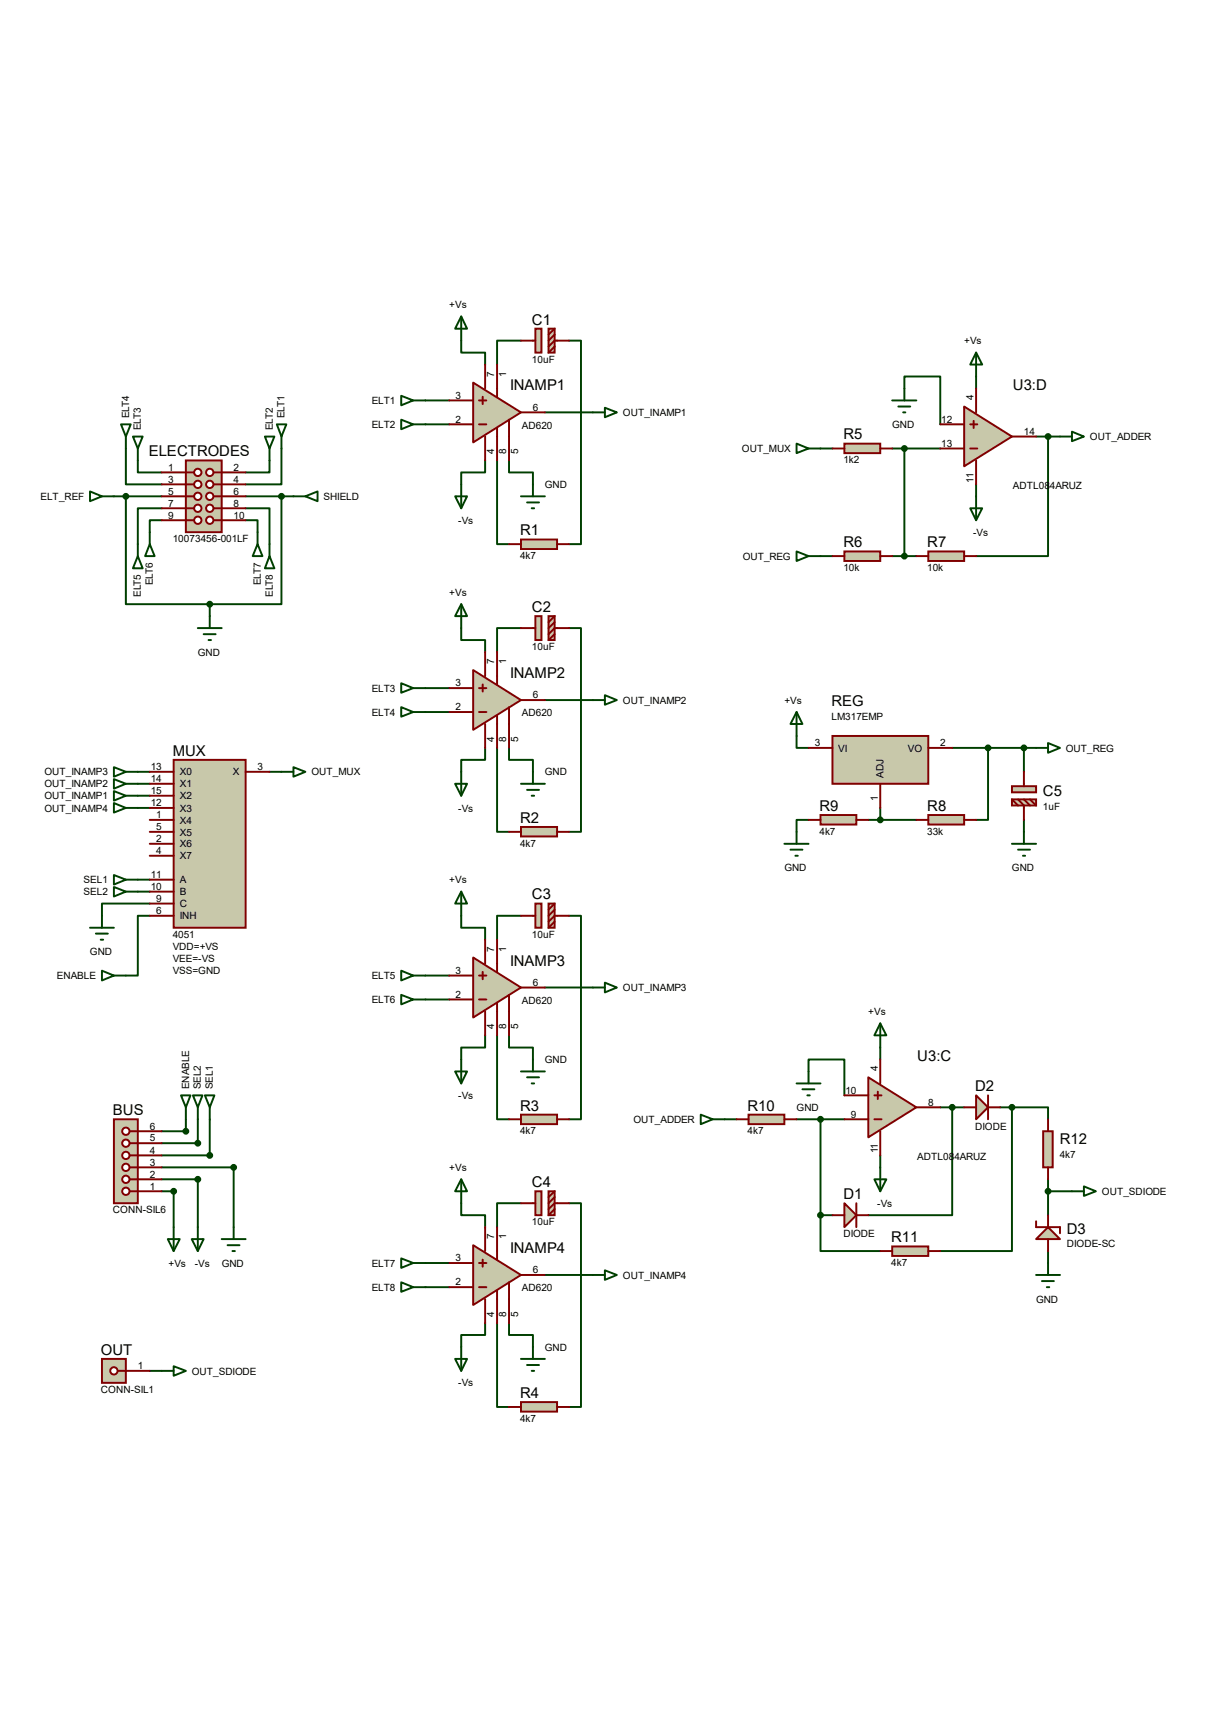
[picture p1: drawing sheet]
<svg xmlns="http://www.w3.org/2000/svg" width="210mm" height="297mm" viewBox="0 0 210 297" stroke-linecap="round" stroke-linejoin="round" font-family="sans-serif">
<g fill="none" stroke="#004000" stroke-width=".34">
<path d="M80.1 59.1v2.1h4.1v2M90.4 59.1h-4.1v4.1M98.8 59.1h2v35.3h-2M21.8 77.8v6.2h6.3M23.9 79.9v2.1h4.2M46.8 79.9v2.1h-4.2M48.9 77.8v6.2h-6.3M73.8 69.5h4.2M73.8 73.6h4.2M84.2 79.9v2.1h-4.1v2M86.3 79.9v14.5h2M88.3 79.9v2.1h4.2v2"/>
<path d="M94.6 71.5h8.3M142.4 77.8h2.1M154.9 77.8h8.3M157 67.4v-2.1h6.2v8.3M157 77.8v18.7M169.4 65.3v2.1M179.8 75.7h4.2M181.9 75.7v20.8h-12.5M19.8 86.1h8.3M21.8 86.1v18.7h14.6M28.1 90.3h-2.1v2M28.1 88.2h-4.2v6.2"/>
<path d="M42.6 90.3h2.1v2M42.6 88.2h4.2v6.2M42.6 86.1h8.3M48.9 86.1v18.7h-12.5M142.4 96.5h2.1M154.9 96.5h4.1M169.4 84v2.1M36.4 104.8v2.1M73.8 119.4h4.2M80.1 109v2h4.1v2.1M90.4 109h-4.1v4.1M98.8 109h2v35.3h-2"/>
<path d="M23.9 133.9h2.1M23.9 136h2.1M23.9 138h2.1M46.8 133.9h2.1M73.8 123.5h4.2M84.2 129.8v2h-4.1v2.1M86.3 129.8v14.5h2M88.3 129.8v2h4.2v2.1M94.6 121.5h8.3M138.3 127.7v2.1h2M165.3 129.8h14.5M171.5 129.8v12.4h-2.1"/>
<path d="M177.7 129.8v4.1M23.9 140.2h2.1M23.9 152.6h2.1M23.9 154.7h2.1M26 156.8h-8.3v2.1M26 158.9h-2.1v10.3h-2.1M80.1 158.9v2.1h4.1v2M90.4 158.9h-4.1v4.1M98.8 158.9h2v35.3h-2M140.3 142.2h-2v2.1M150.7 142.2h8.3M152.8 140.2v2"/>
<path d="M177.7 142.2v2.1M73.8 169.2h4.2M73.8 173.4h4.2M84.2 179.6v2.1h-4.1v2.1M86.3 179.6v14.6h2M88.3 179.6v2.1h4.2v2.1M94.6 171.3h8.3M32.3 194.2v2.1h-4.2M34.3 194.2v4.1h-6.2M36.4 194.2v6.2h-8.3M125.8 194.2h2M138.3 194.2h8.3"/>
<path d="M140.3 185.9v-2.1h6.3v6.2M142.4 194.2v16.6M152.8 181.7v2.1M163.2 192.1h4.1M165.3 192.1v18.7h-14.6M173.6 192.1h2M175.6 192.1v24.9h-12.4M175.6 192.1h6.3v2.1M28.1 206.7h2v6.2M28.1 204.6h6.2v8.3M28.1 202.5h12.5v10.4M73.8 219.1h4.2"/>
<path d="M80.1 208.7v2.1h4.1v2.1M90.4 208.7h-4.1v4.2M98.8 208.7h2v35.4h-2M142.4 210.8v6.2h10.4M142.4 210.8h2.1M152.8 200.4v2.1M181.9 204.6v6.2M181.9 217v2.1M181.9 206.7h4.2M26 237.8h2.1M73.8 223.3h4.2M84.2 229.5v2.1h-4.1v2.1"/>
<path d="M86.3 229.5v14.6h2M88.3 229.5v2.1h4.2v2.1M94.6 221.2h8.3"/>
</g>
<path d="M82.1 66.4l8.3 5.1-8.3 5.3z" fill="#c8c8aa" stroke="#800000" stroke-width=".34"/>
<path d="M78 73.6h4.1M78 69.5h4.1M83.1 73.6h1.3M83.1 69.5h1.3M83.8 68.8v1.3M84.2 63.2v4.2M84.2 75.7v4.2M86.3 63.2v5.6M86.3 74.3v5.6M88.3 72.8v7.1M90.4 71.5h4.2" fill="none" stroke="#800000" stroke-width=".34"/>
<path d="M80.1 54.9l1 2.1h-2.1zM80.1 54.9v4.2M79 86.1h2.1l-1 2.1zM80.1 84v4.2M90.4 86.1h4.2M91.5 87.2h2.1M92.3 88.2h.4M92.5 84v2.1" fill="none" stroke="#004000" stroke-width=".34"/>
<path d="M90.4 93.6h6.3v1.6h-6.3z" fill="#c8c8aa" stroke="#800000" stroke-width=".34"/>
<path d="M88.3 94.4h2.1M96.7 94.4h2.1" fill="none" stroke="#800000" stroke-width=".34"/>
<path d="M69.6 68.7l2.1 .8-2.1 .8zM69.6 72.8l2.1 .8-2.1 .9zM71.7 69.5h2.1M71.7 73.6h2.1M102.9 71.5h2.1M105 70.7l2.1 .8-2.1 .9z" fill="none" stroke="#004000" stroke-width=".34"/>
<g fill="#c8c8aa" stroke="#800000" stroke-width=".34">
<path d="M92.9 57h1.1v4.2h-1.1z"/>
<path d="M95.2 57h1.1v4.2h-1.1z"/>
</g>
<path d="M90.4 59.1h2.5M96.3 57l-1.1 1M96.3 58l-1.1 1.1M98.8 59.1h-2.5l-1.1 1M96.3 60.1l-1.1 1.1" fill="none" stroke="#800000" stroke-width=".34"/>
<path d="M32.3 79.9h6.2v12.4h-6.2z" fill="#c8c8aa" stroke="#800000" stroke-width=".34"/>
<path d="M32.3 82h1.4" fill="none" stroke="#800000" stroke-width=".34"/>
<circle cx="34.3" cy="82" r=".64" fill="#fff" stroke="#800000" stroke-width=".34"/>
<path d="M32.3 84h1.4" fill="none" stroke="#800000" stroke-width=".34"/>
<circle cx="34.3" cy="84" r=".64" fill="#fff" stroke="#800000" stroke-width=".34"/>
<path d="M32.3 86.1h1.4" fill="none" stroke="#800000" stroke-width=".34"/>
<circle cx="34.3" cy="86.1" r=".64" fill="#fff" stroke="#800000" stroke-width=".34"/>
<path d="M32.3 88.2h1.4" fill="none" stroke="#800000" stroke-width=".34"/>
<circle cx="34.3" cy="88.2" r=".64" fill="#fff" stroke="#800000" stroke-width=".34"/>
<path d="M37 82h1.5" fill="none" stroke="#800000" stroke-width=".34"/>
<circle cx="36.4" cy="82" r=".64" fill="#fff" stroke="#800000" stroke-width=".34"/>
<path d="M37 84h1.5" fill="none" stroke="#800000" stroke-width=".34"/>
<circle cx="36.4" cy="84" r=".64" fill="#fff" stroke="#800000" stroke-width=".34"/>
<path d="M37 86.1h1.5" fill="none" stroke="#800000" stroke-width=".34"/>
<circle cx="36.4" cy="86.1" r=".64" fill="#fff" stroke="#800000" stroke-width=".34"/>
<path d="M37 88.2h1.5" fill="none" stroke="#800000" stroke-width=".34"/>
<circle cx="36.4" cy="88.2" r=".64" fill="#fff" stroke="#800000" stroke-width=".34"/>
<path d="M32.3 90.3h1.4" fill="none" stroke="#800000" stroke-width=".34"/>
<circle cx="34.3" cy="90.3" r=".64" fill="#fff" stroke="#800000" stroke-width=".34"/>
<path d="M37 90.3h1.5" fill="none" stroke="#800000" stroke-width=".34"/>
<circle cx="36.4" cy="90.3" r=".64" fill="#fff" stroke="#800000" stroke-width=".34"/>
<path d="M28.1 82h4.2M28.1 84h4.2M28.1 86.1h4.2M28.1 88.2h4.2M28.1 90.3h4.2M38.5 82h4.1M38.5 84h4.1M38.5 86.1h4.1M38.5 88.2h4.1M38.5 90.3h4.1" fill="none" stroke="#800000" stroke-width=".34"/>
<g fill="none" stroke="#004000" stroke-width=".34">
<path d="M21 73.6h1.7l-.9 2.1zM21.8 75.7v2.1M23.1 75.7h1.7l-.9 2.1zM23.9 77.8v2.1M46 75.7h1.6l-.8 2.1zM46.8 77.8v2.1M48 73.6h1.7l-.8 2.1zM48.9 75.7v2.1M15.6 85.3l2.1 .8-2.1 .9zM17.7 86.1h2.1M23.9 96.5l.9 2.1h-1.7zM23.9 94.4v2.1"/>
<path d="M26 94.4l.8 2.1h-1.6zM26 92.3v2.1M44.7 94.4l.9 2.1h-1.7zM44.7 92.3v2.1M46.8 96.5l.8 2.1h-1.6zM46.8 94.4v2.1M50.9 86.1h2.1M53 86.1l2.1-.8v1.7z"/>
</g>
<path d="M82.1 116.2l8.3 5.3-8.3 5.1z" fill="#c8c8aa" stroke="#800000" stroke-width=".34"/>
<path d="M78 119.4h4.1M83.1 119.4h1.3M83.8 118.7v1.3M84.2 113.1v4.2M86.3 113.1v5.6M78 123.5h4.1M83.1 123.5h1.3M84.2 125.6v4.2M86.3 124.2v5.6M88.3 122.7v7.1M90.4 121.5h4.2" fill="none" stroke="#800000" stroke-width=".34"/>
<path d="M80.1 104.8l1 2.1h-2.1zM80.1 104.8v4.2M79 136h2.1l-1 2zM80.1 133.9v4.1M90.4 136h4.2M91.5 137h2.1M92.3 138h.4M92.5 133.9v2.1" fill="none" stroke="#004000" stroke-width=".34"/>
<path d="M90.4 143.5h6.3v1.6h-6.3z" fill="#c8c8aa" stroke="#800000" stroke-width=".34"/>
<path d="M88.3 144.3h2.1M96.7 144.3h2.1" fill="none" stroke="#800000" stroke-width=".34"/>
<path d="M69.6 118.5l2.1 .9-2.1 .8zM71.7 119.4h2.1M69.6 122.7l2.1 .8-2.1 .8zM71.7 123.5h2.1M102.9 121.5h2.1M105 120.6l2.1 .9-2.1 .8z" fill="none" stroke="#004000" stroke-width=".34"/>
<g fill="#c8c8aa" stroke="#800000" stroke-width=".34">
<path d="M92.9 106.9h1.1v4.1h-1.1z"/>
<path d="M95.2 106.9h1.1v4.1h-1.1z"/>
</g>
<path d="M90.4 109h2.5M96.3 106.9l-1.1 1M96.3 107.9l-1.1 1.1M96.3 110l-1.1 1M98.8 109h-2.5l-1.1 1" fill="none" stroke="#800000" stroke-width=".34"/>
<path d="M82.1 166.1l8.3 5.2-8.3 5.2z" fill="#c8c8aa" stroke="#800000" stroke-width=".34"/>
<path d="M78 173.4h4.1M78 169.2h4.1M83.1 173.4h1.3M83.1 169.2h1.3M83.8 168.6v1.3M84.2 163v4.2M84.2 175.5v4.1M86.3 163v5.6M86.3 174v5.6M88.3 172.6v7M90.4 171.3h4.2" fill="none" stroke="#800000" stroke-width=".34"/>
<path d="M80.1 154.7l1 2.1h-2.1zM80.1 154.7v4.2M79 185.9h2.1l-1 2.1zM80.1 183.8v4.2M90.4 185.9h4.2M91.5 186.9h2.1M92.3 188h.4M92.5 183.8v2.1" fill="none" stroke="#004000" stroke-width=".34"/>
<path d="M90.4 193.4h6.3v1.6h-6.3z" fill="#c8c8aa" stroke="#800000" stroke-width=".34"/>
<path d="M88.3 194.2h2.1M96.7 194.2h2.1" fill="none" stroke="#800000" stroke-width=".34"/>
<path d="M69.6 168.4l2.1 .8-2.1 .9zM69.6 172.6l2.1 .8-2.1 .8zM71.7 169.2h2.1M71.7 173.4h2.1M102.9 171.3h2.1M105 170.5l2.1 .8-2.1 .9z" fill="none" stroke="#004000" stroke-width=".34"/>
<g fill="#c8c8aa" stroke="#800000" stroke-width=".34">
<path d="M92.9 156.8h1.1v4.2h-1.1z"/>
<path d="M95.2 156.8h1.1v4.2h-1.1z"/>
</g>
<path d="M90.4 158.9h2.5M96.3 156.8l-1.1 1M96.3 157.8l-1.1 1.1M96.3 159.9l-1.1 1.1M98.8 158.9h-2.5l-1.1 1" fill="none" stroke="#800000" stroke-width=".34"/>
<path d="M82.1 216l8.3 5.2-8.3 5.2z" fill="#c8c8aa" stroke="#800000" stroke-width=".34"/>
<path d="M78 219.1h4.1M83.1 219.1h1.3M83.8 218.5v1.3M84.2 212.9v4.1M86.3 212.9v5.6M78 223.3h4.1M83.1 223.3h1.3M84.2 225.4v4.1M86.3 223.9v5.6M88.3 222.5v7M90.4 221.2h4.2" fill="none" stroke="#800000" stroke-width=".34"/>
<path d="M80.1 204.6l1 2.1h-2.1zM80.1 204.6v4.1M79 235.8h2.1l-1 2zM80.1 233.7v4.1M90.4 235.8h4.2M91.5 236.8h2.1M92.3 237.8h.4M92.5 233.7v2.1" fill="none" stroke="#004000" stroke-width=".34"/>
<path d="M90.4 243.2h6.3v1.7h-6.3z" fill="#c8c8aa" stroke="#800000" stroke-width=".34"/>
<path d="M88.3 244.1h2.1M96.7 244.1h2.1" fill="none" stroke="#800000" stroke-width=".34"/>
<path d="M69.6 218.3l2.1 .8-2.1 .9zM71.7 219.1h2.1M69.6 222.5l2.1 .8-2.1 .8zM71.7 223.3h2.1M102.9 221.2h2.1M105 220.4l2.1 .8-2.1 .8z" fill="none" stroke="#004000" stroke-width=".34"/>
<g fill="#c8c8aa" stroke="#800000" stroke-width=".34">
<path d="M92.9 206.7h1.1v4.1h-1.1z"/>
<path d="M95.2 206.7h1.1v4.1h-1.1z"/>
</g>
<path d="M90.4 208.7h2.5M96.3 206.7l-1.1 1M96.3 207.7l-1.1 1M96.3 209.8l-1.1 1M98.8 208.7h-2.5l-1.1 1.1" fill="none" stroke="#800000" stroke-width=".34"/>
<g fill="none" stroke="#004000" stroke-width=".34">
<path d="M169.4 61.2l1.1 2h-2.1zM169.4 61.2v4.1M168.4 88.2h2.1l-1.1 2.1zM169.4 86.1v4.2M19.8 133.1l2 .8-2 .8zM19.8 135.2l2 .8-2 .8zM19.8 137.2l2 .8-2 .9zM19.8 139.3l2 .9-2 .8zM21.8 133.9h2.1M21.8 136h2.1M21.8 138h2.1M48.9 133.9h2"/>
<path d="M50.9 133.1l2.1 .8-2.1 .8zM17.7 158.9v2.1M19.8 151.8l2 .8-2 .9zM19.8 153.9l2 .8-2 .8zM21.8 140.2h2.1M21.8 152.6h2.1M21.8 154.7h2.1M15.6 161h4.2M16.6 162h2.1M17.5 163h.4M152.8 177.5l1 2.1h-2zM152.8 177.5v4.2"/>
<path d="M29.1 215h2.1l-1.1 2zM30.1 212.9v4.1M33.3 215h2l-1 2zM34.3 212.9v4.1M151.8 204.6h2l-1 2.1zM152.8 202.5v4.2"/>
</g>
<path d="M161.1 95.7h6.2v1.6h-6.2z" fill="#c8c8aa" stroke="#800000" stroke-width=".34"/>
<path d="M159 96.5h2.1M167.3 96.5h2.1" fill="none" stroke="#800000" stroke-width=".34"/>
<path d="M146.6 77h6.2v1.6h-6.2z" fill="#c8c8aa" stroke="#800000" stroke-width=".34"/>
<path d="M144.5 77.8h2.1M152.8 77.8h2.1" fill="none" stroke="#800000" stroke-width=".34"/>
<circle cx="157" cy="77.8" r=".42" fill="#004000" stroke="#004000" stroke-width=".34"/>
<path d="M146.6 95.7h6.2v1.6h-6.2z" fill="#c8c8aa" stroke="#800000" stroke-width=".34"/>
<path d="M144.5 96.5h2.1M152.8 96.5h2.1" fill="none" stroke="#800000" stroke-width=".34"/>
<g fill="#004000" stroke="#004000" stroke-width=".34">
<circle cx="157" cy="96.5" r=".42"/>
<circle cx="181.9" cy="75.7" r=".42"/>
</g>
<g fill="none" stroke="#004000" stroke-width=".34">
<path d="M138.3 77l2 .8-2 .8zM140.3 77.8h2.1M154.9 69.5h4.1M155.9 70.5h2.1M156.8 71.5h.3M157 67.4v2.1M184 75.7h2.1M186.1 74.9l2 .8-2 .8zM138.3 95.7l2 .8-2 .8zM140.3 96.5h2.1M138.3 123.5l1 2.1h-2.1zM138.3 123.5v4.2"/>
<path d="M179.8 129.8h2.1M181.9 128.9l2.1 .9-2.1 .8z"/>
</g>
<path d="M161.1 141.4h6.2v1.6h-6.2z" fill="#c8c8aa" stroke="#800000" stroke-width=".34"/>
<path d="M159 142.2h2.1M167.3 142.2h2.1" fill="none" stroke="#800000" stroke-width=".34"/>
<circle cx="171.5" cy="129.8" r=".42" fill="#004000" stroke="#004000" stroke-width=".34"/>
<path d="M142.4 141.4h6.2v1.6h-6.2z" fill="#c8c8aa" stroke="#800000" stroke-width=".34"/>
<path d="M140.3 142.2h2.1M148.6 142.2h2.1" fill="none" stroke="#800000" stroke-width=".34"/>
<g fill="#004000" stroke="#004000" stroke-width=".34">
<circle cx="152.8" cy="142.2" r=".42"/>
<circle cx="177.7" cy="129.8" r=".42"/>
</g>
<path d="M136.1 146.4h4.2M137.2 147.4h2.1M138 148.5h.5M138.3 144.3v2.1M175.6 146.4h4.2M176.7 147.4h2.1M177.5 148.5h.4M177.7 144.3v2.1M138.3 188h4.1M139.3 189h2.1M140.1 190h.4M140.3 185.9v2.1" fill="none" stroke="#004000" stroke-width=".34"/>
<path d="M146.6 208.7l2 2.1-2 2.1z" fill="#c8c8aa" stroke="#800000" stroke-width=".34"/>
<path d="M144.5 210.8h2.1M148.6 208.7v4.2M148.6 210.8h2.1" fill="none" stroke="#800000" stroke-width=".34"/>
<path d="M169.4 190l2.1 2.1-2.1 2.1z" fill="#c8c8aa" stroke="#800000" stroke-width=".34"/>
<path d="M167.3 192.1h2.1M171.5 190v4.2M171.5 192.1h2.1" fill="none" stroke="#800000" stroke-width=".34"/>
<circle cx="165.3" cy="192.1" r=".42" fill="#004000" stroke="#004000" stroke-width=".34"/>
<path d="M154.9 216.2h6.2v1.7h-6.2z" fill="#c8c8aa" stroke="#800000" stroke-width=".34"/>
<path d="M152.8 217h2.1M161.1 217h2.1" fill="none" stroke="#800000" stroke-width=".34"/>
<g fill="#004000" stroke="#004000" stroke-width=".34">
<circle cx="142.4" cy="210.8" r=".42"/>
<circle cx="175.6" cy="192.1" r=".42"/>
</g>
<path d="M186.1 206.7h2M188.1 205.8l2.1 .9-2.1 .8z" fill="none" stroke="#004000" stroke-width=".34"/>
<path d="M129.9 193.4h6.2v1.6h-6.2z" fill="#c8c8aa" stroke="#800000" stroke-width=".34"/>
<path d="M127.8 194.2h2.1M136.1 194.2h2.2" fill="none" stroke="#800000" stroke-width=".34"/>
<circle cx="142.4" cy="194.2" r=".42" fill="#004000" stroke="#004000" stroke-width=".34"/>
<g fill="none" stroke="#004000" stroke-width=".34">
<path d="M34.3 109h4.2M35.3 110h2.1M36.2 111h.4M36.4 106.9v2.1M31.4 190h1.7l-.8 2.1zM32.3 192.1v2.1M33.5 190h1.6l-.8 2.1zM34.3 192.1v2.1M121.6 193.4l2.1 .8-2.1 .8zM123.7 194.2h2.1M38.5 215h4.1M39.5 216h2.1"/>
<path d="M40.3 217h.5M40.6 212.9v2.1"/>
</g>
<path d="M179.8 215l2.1-2.1 2.1 2.1z" fill="#c8c8aa" stroke="#800000" stroke-width=".34"/>
<path d="M179.8 211.9v1h4.2v1.1M181.9 210.8v2.1M181.9 215v2" fill="none" stroke="#800000" stroke-width=".34"/>
<path d="M181.1 196.3h1.6v6.2h-1.6z" fill="#c8c8aa" stroke="#800000" stroke-width=".34"/>
<path d="M181.9 194.2v2.1M181.9 202.5v2.1" fill="none" stroke="#800000" stroke-width=".34"/>
<g fill="#004000" stroke="#004000" stroke-width=".34">
<circle cx="181.9" cy="206.7" r=".42"/>
<circle cx="36.4" cy="104.8" r=".42"/>
<circle cx="21.8" cy="86.1" r=".42"/>
<circle cx="48.9" cy="86.1" r=".42"/>
</g>
<path d="M181.9 219.1v2.1M179.8 221.2h4.2M180.8 222.2h2.1M181.7 223.3h.4" fill="none" stroke="#004000" stroke-width=".34"/>
<g fill="#c8c8aa" stroke="#800000" stroke-width=".34">
<path d="M175.6 136.4h4.2v1.1h-4.2z"/>
<path d="M175.6 138.7h4.2v1h-4.2z"/>
</g>
<path d="M175.6 138.7l1.1 1M176.7 138.7l1 1v2.5M177.7 133.9v2.5M177.7 138.7l1.1 1M178.8 138.7l1 1" fill="none" stroke="#800000" stroke-width=".34"/>
<path d="M17.7 168.4l2.1 .8-2.1 .9zM19.8 169.2h2M35.6 190h1.6l-.8 2.1zM36.4 192.1v2.1" fill="none" stroke="#004000" stroke-width=".34"/>
<path d="M19.8 194.2h4.1v14.5h-4.1z" fill="#c8c8aa" stroke="#800000" stroke-width=".34"/>
<path d="M22.5 206.7h1.4" fill="none" stroke="#800000" stroke-width=".34"/>
<circle cx="21.8" cy="206.7" r=".64" fill="#fff" stroke="#800000" stroke-width=".34"/>
<path d="M22.5 204.6h1.4" fill="none" stroke="#800000" stroke-width=".34"/>
<circle cx="21.8" cy="204.6" r=".64" fill="#fff" stroke="#800000" stroke-width=".34"/>
<path d="M22.5 202.5h1.4" fill="none" stroke="#800000" stroke-width=".34"/>
<circle cx="21.8" cy="202.5" r=".64" fill="#fff" stroke="#800000" stroke-width=".34"/>
<path d="M22.5 200.4h1.4" fill="none" stroke="#800000" stroke-width=".34"/>
<circle cx="21.8" cy="200.4" r=".64" fill="#fff" stroke="#800000" stroke-width=".34"/>
<path d="M22.5 198.3h1.4" fill="none" stroke="#800000" stroke-width=".34"/>
<circle cx="21.8" cy="198.3" r=".64" fill="#fff" stroke="#800000" stroke-width=".34"/>
<path d="M22.5 196.3h1.4" fill="none" stroke="#800000" stroke-width=".34"/>
<circle cx="21.8" cy="196.3" r=".64" fill="#fff" stroke="#800000" stroke-width=".34"/>
<path d="M23.9 198.3h4.2M23.9 196.3h4.2M23.9 206.7h4.2M23.9 204.6h4.2M23.9 202.5h4.2M23.9 200.4h4.2" fill="none" stroke="#800000" stroke-width=".34"/>
<g fill="#004000" stroke="#004000" stroke-width=".34">
<circle cx="32.3" cy="196.3" r=".42"/>
<circle cx="34.3" cy="198.3" r=".42"/>
<circle cx="36.4" cy="200.4" r=".42"/>
<circle cx="40.6" cy="202.5" r=".42"/>
<circle cx="34.3" cy="204.6" r=".42"/>
<circle cx="30.1" cy="206.7" r=".42"/>
</g>
<path d="M17.7 235.8h4.1v4.1h-4.1z" fill="#c8c8aa" stroke="#800000" stroke-width=".34"/>
<path d="M20.4 237.8h1.4" fill="none" stroke="#800000" stroke-width=".34"/>
<circle cx="19.8" cy="237.8" r=".64" fill="#fff" stroke="#800000" stroke-width=".34"/>
<path d="M21.8 237.8h4.2" fill="none" stroke="#800000" stroke-width=".34"/>
<path d="M28.1 237.8h2M30.1 237l2.2 .8-2.2 .9z" fill="none" stroke="#004000" stroke-width=".34"/>
<path d="M30.1 131.8h12.5v29.2h-12.5z" fill="#c8c8aa" stroke="#800000" stroke-width=".34"/>
<g fill="none" stroke="#800000" stroke-width=".34">
<path d="M26 133.9h4.1M26 136h4.1M26 138h4.1M42.6 133.9h4.2M26 140.2h4.1M26 142.2h4.1M26 144.3h4.1M26 146.4h4.1M26 148.5h4.1M26 152.6h4.1M26 154.7h4.1M26 156.8h4.1"/>
<path d="M26 158.9h4.1"/>
</g>
<path d="M144.5 127.7h16.6v8.3h-16.6z" fill="#c8c8aa" stroke="#800000" stroke-width=".34"/>
<path d="M140.3 129.8h4.2M152.8 136v4.2M161.1 129.8h4.2" fill="none" stroke="#800000" stroke-width=".34"/>
<path d="M150.7 186.9l8.3 5.2-8.3 5.2z" fill="#c8c8aa" stroke="#800000" stroke-width=".34"/>
<path d="M146.6 194.2h4.1M146.6 190h4.1M151.8 194.2h1.2M151.8 190h1.2M152.4 189.4v1.3M152.8 183.8v4.2M152.8 196.3v4.1M159 192.1h4.2" fill="none" stroke="#800000" stroke-width=".34"/>
<path d="M167.3 70.5l8.3 5.2-8.3 5.2z" fill="#c8c8aa" stroke="#800000" stroke-width=".34"/>
<path d="M163.2 77.8h4.1M163.2 73.6h4.1M168.4 77.8h1.2M168.4 73.6h1.2M169 73v1.3M169.4 67.4v4.1M169.4 79.9v4.1M175.6 75.7h4.2" fill="none" stroke="#800000" stroke-width=".34"/>
<g font-size="2.6">
<text x="92.3" y="56.3">C1</text>
<text x="88.5" y="67.7">INAMP1</text>
<text x="175.8" y="67.7">U3:D</text>
<text x="146.4" y="76.2">R5</text>
<text x="25.8" y="79.2">ELECTRODES</text>
<text x="90.3" y="92.9">R1</text>
<text x="146.4" y="95">R6</text>
<text x="161" y="95">R7</text>
<text x="92.3" y="106.2">C2</text>
<text x="88.5" y="117.6">INAMP2</text>
<text x="144.3" y="122.6">REG</text>
<text x="30" y="131.1">MUX</text>
<text x="90.3" y="142.7">R2</text>
<text x="142.2" y="140.7">R9</text>
<text x="161" y="140.7">R8</text>
<text x="181" y="138.1">C5</text>
<text x="92.3" y="156">C3</text>
<text x="88.5" y="167.5">INAMP3</text>
<text x="159.2" y="184.1">U3:C</text>
<text x="169.2" y="189.3">D2</text>
<text x="19.6" y="193.5">BUS</text>
<text x="90.3" y="192.7">R3</text>
<text x="129.8" y="192.7">R10</text>
<text x="183.9" y="198.4">R12</text>
<text x="92.3" y="206">C4</text>
<text x="146.4" y="208">D1</text>
<text x="154.7" y="215.5">R11</text>
<text x="185.2" y="214">D3</text>
<text x="88.5" y="217.4">INAMP4</text>
<text x="17.5" y="235">OUT</text>
<text x="90.3" y="242.5">R4</text>
</g>
<g font-size="1.7">
<text x="78" y="53.5">+Vs</text>
<text x="167.3" y="59.7">+Vs</text>
<text x="85.8" y="65.3" transform="rotate(-90 85.8 65.3)">7</text>
<text x="87.8" y="65.3" transform="rotate(-90 87.8 65.3)">1</text>
<text x="92.3" y="62.9">10uF</text>
<text x="64.5" y="70.1">ELT1</text>
<text x="79.1" y="69.2">3</text>
<text x="92.5" y="71.2">6</text>
<text x="169" y="69.5" transform="rotate(-90 169 69.5)">4</text>
<text x="22.4" y="72.6" transform="rotate(-90 22.4 72.6)">ELT4</text>
<text x="24.5" y="74.7" transform="rotate(-90 24.5 74.7)">ELT3</text>
<text x="47.3" y="74.7" transform="rotate(-90 47.3 74.7)">ELT2</text>
<text x="49.4" y="72.6" transform="rotate(-90 49.4 72.6)">ELT1</text>
<text x="64.5" y="74.3">ELT2</text>
<text x="79.1" y="73.3">2</text>
<text x="90.6" y="74.4">AD620</text>
<text x="108.1" y="72.2">OUT_INAMP1</text>
<text x="154.9" y="74.3">GND</text>
<text x="163.4" y="73.3">12</text>
<text x="163.4" y="77.5">13</text>
<text x="177.7" y="75.4">14</text>
<text x="189.2" y="76.4">OUT_ADDER</text>
<text x="29.2" y="81.7">1</text>
<text x="29.2" y="83.7">3</text>
<text x="40.6" y="81.7">2</text>
<text x="40.6" y="83.7">4</text>
<text x="85.8" y="78.8" transform="rotate(-90 85.8 78.8)">4</text>
<text x="87.8" y="78.8" transform="rotate(-90 87.8 78.8)">8</text>
<text x="89.9" y="78.8" transform="rotate(-90 89.9 78.8)">5</text>
<text x="128.8" y="78.4">OUT_MUX</text>
<text x="146.4" y="80.4">1k2</text>
<text x="169" y="83.7" transform="rotate(-90 169 83.7)">11</text>
<text x="7" y="86.7">ELT_REF</text>
<text x="29.2" y="85.8">5</text>
<text x="29.2" y="87.9">7</text>
<text x="29.2" y="90">9</text>
<text x="40.6" y="85.8">6</text>
<text x="40.6" y="87.9">8</text>
<text x="40.6" y="90">10</text>
<text x="56.1" y="86.7">SHIELD</text>
<text x="94.6" y="84.7">GND</text>
<text x="175.8" y="84.8">ADTL084ARUZ</text>
<text x="30" y="94.1">10073456-001LF</text>
<text x="79.5" y="90.9">-Vs</text>
<text x="168.9" y="93">-Vs</text>
<text x="26.5" y="101.5" transform="rotate(-90 26.5 101.5)">ELT6</text>
<text x="45.3" y="101.5" transform="rotate(-90 45.3 101.5)">ELT7</text>
<text x="90.3" y="97">4k7</text>
<text x="128.9" y="97.1">OUT_REG</text>
<text x="146.4" y="99.1">10k</text>
<text x="161" y="99.1">10k</text>
<text x="24.5" y="103.6" transform="rotate(-90 24.5 103.6)">ELT5</text>
<text x="47.3" y="103.6" transform="rotate(-90 47.3 103.6)">ELT8</text>
<text x="78" y="103.4">+Vs</text>
<text x="34.3" y="113.7">GND</text>
<text x="92.3" y="112.8">10uF</text>
<text x="79.1" y="119.1">3</text>
<text x="85.8" y="115.2" transform="rotate(-90 85.8 115.2)">7</text>
<text x="87.8" y="115.2" transform="rotate(-90 87.8 115.2)">1</text>
<text x="64.5" y="120">ELT3</text>
<text x="64.5" y="124.2">ELT4</text>
<text x="79.1" y="123.2">2</text>
<text x="90.6" y="124.2">AD620</text>
<text x="92.5" y="121.2">6</text>
<text x="108.1" y="122.1">OUT_INAMP2</text>
<text x="136.1" y="122.1">+Vs</text>
<text x="144.3" y="125">LM317EMP</text>
<text x="85.8" y="128.6" transform="rotate(-90 85.8 128.6)">4</text>
<text x="87.8" y="128.6" transform="rotate(-90 87.8 128.6)">8</text>
<text x="89.9" y="128.6" transform="rotate(-90 89.9 128.6)">5</text>
<text x="141.4" y="129.5">3</text>
<text x="145.5" y="130.4">VI</text>
<text x="157.6" y="130.4">VO</text>
<text x="163.2" y="129.5">2</text>
<text x="185" y="130.4">OUT_REG</text>
<text x="7.7" y="134.5">OUT_INAMP3</text>
<text x="7.7" y="136.6">OUT_INAMP2</text>
<text x="26.2" y="133.6">13</text>
<text x="26.2" y="135.7">14</text>
<text x="26.2" y="137.8">15</text>
<text x="31.2" y="134.5">X0</text>
<text x="31.2" y="136.6">X1</text>
<text x="40.4" y="134.5">X</text>
<text x="44.7" y="133.6">3</text>
<text x="54.1" y="134.5">OUT_MUX</text>
<text x="94.6" y="134.5">GND</text>
<text x="153.3" y="135" transform="rotate(-90 153.3 135)">ADJ</text>
<text x="7.7" y="138.7">OUT_INAMP1</text>
<text x="7.7" y="140.8">OUT_INAMP4</text>
<text x="26.2" y="139.9">12</text>
<text x="27.1" y="141.9">1</text>
<text x="31.2" y="138.7">X2</text>
<text x="31.2" y="140.8">X3</text>
<text x="31.2" y="142.9">X4</text>
<text x="79.5" y="140.8">-Vs</text>
<text x="152.4" y="139" transform="rotate(-90 152.4 139)">1</text>
<text x="181" y="140.5">1uF</text>
<text x="27.1" y="144">5</text>
<text x="27.1" y="146.1">2</text>
<text x="27.1" y="148.2">4</text>
<text x="31.2" y="144.9">X5</text>
<text x="31.2" y="147">X6</text>
<text x="31.2" y="149.1">X7</text>
<text x="90.3" y="146.9">4k7</text>
<text x="142.2" y="144.8">4k7</text>
<text x="161" y="144.8">33k</text>
<text x="14.5" y="153.2">SEL1</text>
<text x="14.5" y="155.3">SEL2</text>
<text x="26.2" y="152.3">11</text>
<text x="26.2" y="154.4">10</text>
<text x="31.2" y="153.2">A</text>
<text x="31.2" y="155.3">B</text>
<text x="78" y="153.2">+Vs</text>
<text x="136.1" y="151.2">GND</text>
<text x="175.6" y="151.2">GND</text>
<text x="27.1" y="156.5">9</text>
<text x="27.1" y="158.6">6</text>
<text x="31.2" y="157.4">C</text>
<text x="31.2" y="159.5">INH</text>
<text x="15.6" y="165.7">GND</text>
<text x="30" y="162.7">4051</text>
<text x="30" y="164.8">VDD=+VS</text>
<text x="30" y="166.9">VEE=-VS</text>
<text x="85.8" y="165.1" transform="rotate(-90 85.8 165.1)">7</text>
<text x="87.8" y="165.1" transform="rotate(-90 87.8 165.1)">1</text>
<text x="92.3" y="162.7">10uF</text>
<text x="9.9" y="169.9">ENABLE</text>
<text x="30" y="169">VSS=GND</text>
<text x="64.5" y="169.9">ELT5</text>
<text x="79.1" y="169">3</text>
<text x="79.1" y="173.1">2</text>
<text x="92.5" y="171">6</text>
<text x="108.1" y="172">OUT_INAMP3</text>
<text x="64.5" y="174">ELT6</text>
<text x="85.8" y="178.5" transform="rotate(-90 85.8 178.5)">4</text>
<text x="87.8" y="178.5" transform="rotate(-90 87.8 178.5)">8</text>
<text x="89.9" y="178.5" transform="rotate(-90 89.9 178.5)">5</text>
<text x="90.6" y="174.2">AD620</text>
<text x="150.7" y="176.1">+Vs</text>
<text x="94.6" y="184.4">GND</text>
<text x="152.4" y="185.9" transform="rotate(-90 152.4 185.9)">4</text>
<text x="32.8" y="189" transform="rotate(-90 32.8 189)">ENABLE</text>
<text x="34.9" y="189" transform="rotate(-90 34.9 189)">SEL2</text>
<text x="37" y="189" transform="rotate(-90 37 189)">SEL1</text>
<text x="79.5" y="190.7">-Vs</text>
<text x="146.7" y="189.7">10</text>
<text x="161.1" y="191.8">8</text>
<text x="26" y="196">6</text>
<text x="90.3" y="196.8">4k7</text>
<text x="109.9" y="194.8">OUT_ADDER</text>
<text x="129.8" y="196.8">4k7</text>
<text x="138.3" y="192.7">GND</text>
<text x="147.7" y="193.9">9</text>
<text x="169.2" y="196">DIODE</text>
<text x="26" y="202.2">3</text>
<text x="26" y="200.2">4</text>
<text x="26" y="198">5</text>
<text x="78" y="203.2">+Vs</text>
<text x="152.4" y="200.1" transform="rotate(-90 152.4 200.1)">11</text>
<text x="159.2" y="201.2">ADTL084ARUZ</text>
<text x="183.9" y="200.8">4k7</text>
<text x="26" y="206.4">1</text>
<text x="26" y="204.3">2</text>
<text x="152.3" y="209.4">-Vs</text>
<text x="191.3" y="207.3">OUT_SDIODE</text>
<text x="19.6" y="210.5">CONN-SIL6</text>
<text x="85.8" y="215" transform="rotate(-90 85.8 215)">7</text>
<text x="87.8" y="215" transform="rotate(-90 87.8 215)">1</text>
<text x="92.3" y="212.6">10uF</text>
<text x="146.4" y="214.7">DIODE</text>
<text x="29.3" y="219.8">+Vs</text>
<text x="33.8" y="219.8">-Vs</text>
<text x="38.5" y="219.8">GND</text>
<text x="64.5" y="219.8">ELT7</text>
<text x="79.1" y="218.8">3</text>
<text x="92.5" y="220.9">6</text>
<text x="108.1" y="221.8">OUT_INAMP4</text>
<text x="154.7" y="219.7">4k7</text>
<text x="185.2" y="216.4">DIODE-SC</text>
<text x="64.5" y="223.9">ELT8</text>
<text x="79.1" y="223">2</text>
<text x="90.6" y="224">AD620</text>
<text x="179.8" y="226">GND</text>
<text x="85.8" y="228.4" transform="rotate(-90 85.8 228.4)">4</text>
<text x="87.8" y="228.4" transform="rotate(-90 87.8 228.4)">8</text>
<text x="89.9" y="228.4" transform="rotate(-90 89.9 228.4)">5</text>
<text x="23.9" y="237.5">1</text>
<text x="33.3" y="238.5">OUT_SDIODE</text>
<text x="94.6" y="234.3">GND</text>
<text x="17.5" y="241.7">CONN-SIL1</text>
<text x="79.5" y="240.5">-Vs</text>
<text x="90.3" y="246.7">4k7</text>
</g>
</svg>
